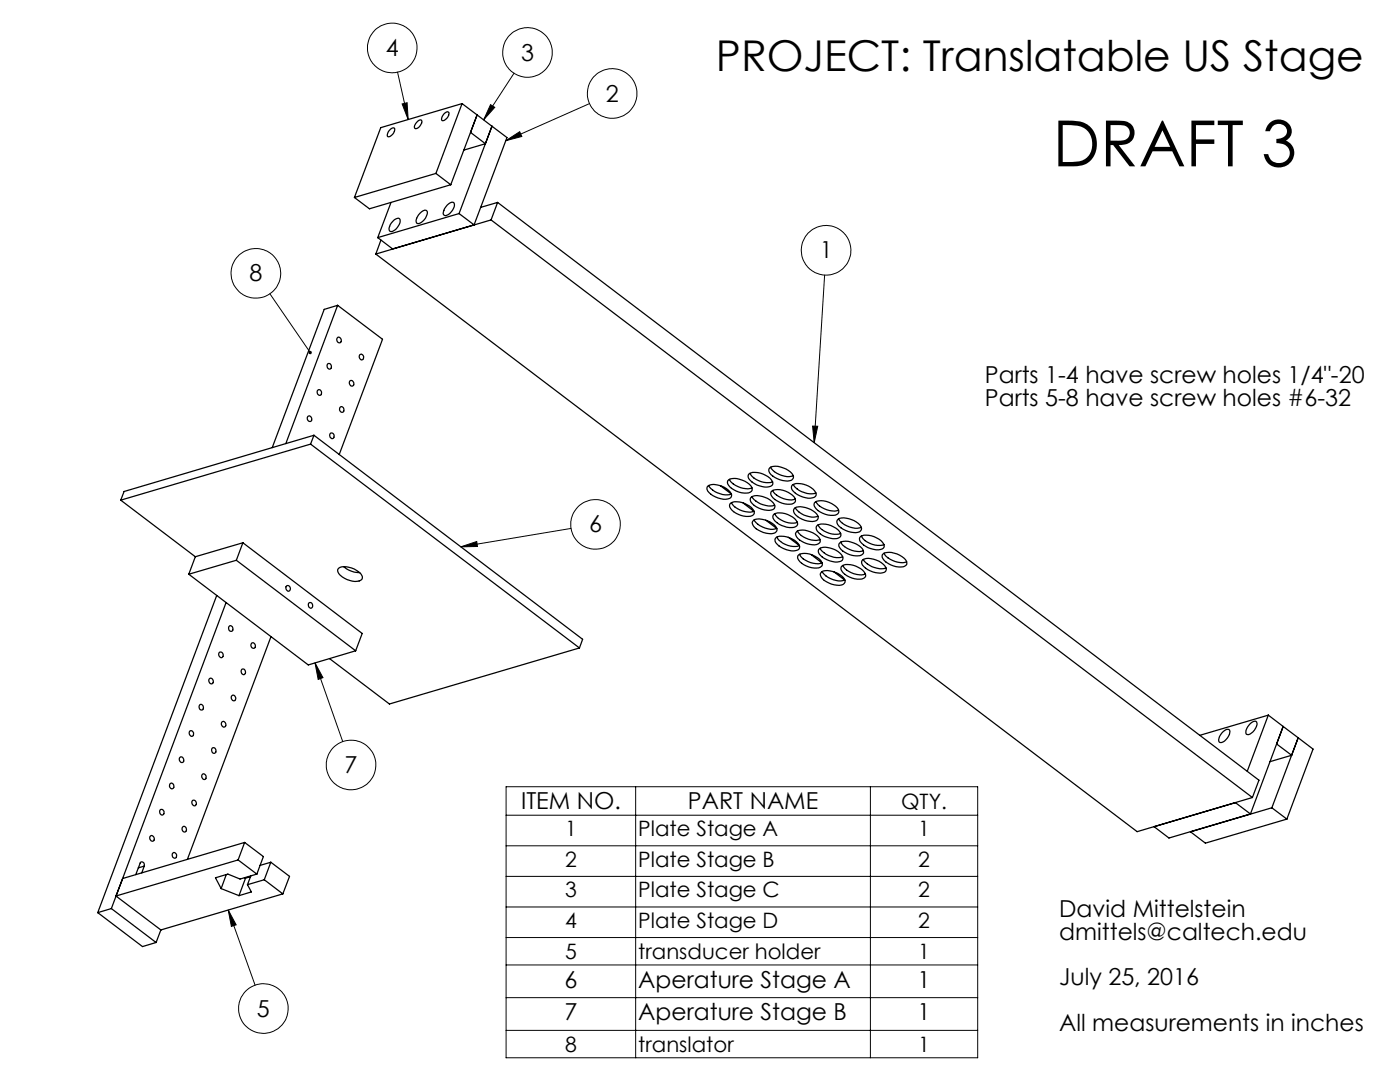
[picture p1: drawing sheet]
<svg xmlns="http://www.w3.org/2000/svg" width="279mm" height="216mm" viewBox="0 0 279 216" stroke-linecap="round" stroke-linejoin="round" font-family="sans-serif">
<g fill="none" stroke="#000" stroke-width=".2">
<path d="M79.3 14.4l2.2 9.4M102.6 14.6l-6.1 9.3M80.3 20.7l.9-.2 .3 3.3zM97.9 20.9l.8 .5-2.2 2.5zM100.9 28.1l2.8-1.8 .4 .9zM117.7 20.7l-16.8 7.4M53.9 58.6l8 11.7M164.6 54.9l-2.1 33.4M162.2 85l1 .1-.7 3.2zM92 109.1l3.1-1 .2 .9zM113.9 105.4l-21.9 3.7M62.9 132.3l1.6 2.9-1 .4z"/>
<path d="M62.9 132.3l5.5 15.7M101 157h94.1v54.1h-94.1zM126.9 157v54.1M173.7 157v54.1M101 168.8h94.1M101 174.9h94.1M101 162.7h94.1M45.5 181.6l5.4 15M45.5 181.6l1.6 2.9-.9 .4zM101 181h94.1M101 187.1h94.1M101 192.5h94.1"/>
<path d="M101 199.1h94.1M101 205.6h94.1"/>
<circle cx="78.3" cy="9.6" r="5"/>
<circle cx="105.3" cy="10.5" r="4.9"/>
<circle cx="122.2" cy="18.6" r="4.9"/>
<circle cx="51.1" cy="54.6" r="5"/>
<circle cx="164.9" cy="50" r="5"/>
<circle cx="118.9" cy="104.6" r="5"/>
<circle cx="70.1" cy="152.6" r="4.9"/>
<circle cx="52.6" cy="201.2" r="4.9"/>
</g>
<path d="M61.7 70a.35 .35 0 0 0-.1 .5 .35 .35 0 0 0 .5 .1l-.2-.3 .2 .3a.35 .35 0 0 0 .1-.4 .35 .35 0 0 0-.5-.2zM92 109.1l3.1-1 .2 .9zM80.3 20.7l.9-.2 .3 3.3zM162.2 85l1 .1-.7 3.2zM100.9 28.1l2.8-1.8 .4 .9zM97.9 20.9l.8 .5-2.2 2.5zM45.5 181.6l1.6 2.9-.9 .4zM62.9 132.3l1.6 2.9-1 .4z" fill="#000"/>
<g fill="none" stroke="#000" stroke-width=".25">
<path d="M77.7 26a.72 .72 0 0 1 1.1-.3 1.52 1.52 0 0 1-1.4 1.6 1 1 0 0 1 .3-1.3zM83.1 24.4a.68 .68 0 0 1 1.1-.3 1.46 1.46 0 0 1-1.4 1.5 .84 .84 0 0 1 .3-1.2zM87 34.6l-16.3 4.8M87 34.6l3 2.3M88.8 22.5l.5-.2 .2 .1a1.36 1.36 0 0 1-1.3 1.7 1.31 1.31 0 0 1 .6-1.6zM90 36.9l-16.3 4.8-3-2.3M92.2 20.7l-16.2 4.8-5.3 13.9M92.2 20.7l-5.2 13.9M92.2 20.7l3 2.2M95.2 22.9l-5.2 14M95.2 22.9l-1.3 3.5 3 2.3M95.2 22.9l3 2.3"/>
<path d="M96.9 28.7l-4.3 1.3M98.2 25.2l3 2.2-6.6 17.5M98.2 25.2l-1.3 3.5M98.2 25.2l-6.6 17.4M75 50.7l151.9 115.2 23-6.8M76 47.9l-1 2.8M78 40.4l-2.6 7M78.4 44.1l.3-.2a.73 .73 0 0 1 1.1-.1 2.47 2.47 0 0 1-1.7 2.4h-.2a1.3 1.3 0 0 1 .2-1.7zM83.8 42.5a1.16 1.16 0 0 1 1.4-.4 1.84 1.84 0 0 1-.9 2.1 .94 .94 0 0 1-1.2 .3 1.98 1.98 0 0 1 .7-2zM89.3 40.9l.2-.2a.68 .68 0 0 1 1.2-.1 2.47 2.47 0 0 1-1.8 2.4 .49 .49 0 0 1-.4-.7l.2-.7zM91.6 42.6l-16.2 4.8M91.6 42.6l3 2.3"/>
<path d="M94.6 44.9l-16.2 4.8-3-2.3M98 43.9l-23 6.8M98 43.9l151.9 115.2M99.3 40.4l-3.4 1M99.3 40.4l-1.3 3.5M99.3 40.4l151.9 115.3-1.3 3.4M63.4 77.9a.54 .54 0 0 1 .8 .3 .54 .54 0 0 1-.5 .7l-.4-.4zM65.4 72.6a.55 .55 0 0 1 .7 .4 .55 .55 0 0 1-.4 .7l-.4-.5zM67.3 67.4a.54 .54 0 0 1 .8 .3 .54 .54 0 0 1-.4 .7l-.5-.4zM67.4 60.9l-10.4 27.6M67.4 60.9l-2.7 .8-10.4 27.6M67.4 60.9l8.9 6.8-8.6 23"/>
<path d="M69.9 76a.56 .56 0 0 1 .7 .3 .56 .56 0 0 1-.4 .7l-.5-.4zM71.8 70.8a.55 .55 0 0 1 .8 .3 .55 .55 0 0 1-.5 .7l-.4-.4zM24.1 99.8l14.9 11.3M61.5 83.1a.54 .54 0 0 1 .7 .3 .54 .54 0 0 1-.4 .7l-.5-.4zM62 88.6l-37.9 11.2M62 88.6l53.6 40.7M62.7 86.9l-37.9 11.2-.7 1.7M62.7 86.9l-.7 1.7M62.7 86.9l53.6 40.7-.7 1.7M65.9 86.5a.55 .55 0 0 1 .8 .3 .55 .55 0 0 1-.5 .7l-.4-.4zM67.9 81.2a.53 .53 0 0 1 .7 .4 .53 .53 0 0 1-.4 .7l-.2-.1a.64 .64 0 0 1-.1-1zM141.3 96.9a3.9 3.9 0 0 1 4.7 1.8 .72 .72 0 0 1-.7 .9 4.3 4.3 0 0 1-4.2-1.9v-.5z"/>
<path d="M141.5 96.9a4.1 4.1 0 0 0 4.4 1.7l-2.1-1.7M145.2 95.9a3.1 3.1 0 0 1 3.5 .1l.4 .3a1.26 1.26 0 0 1 .9 1.7 3.6 3.6 0 0 1-4-.6 1.5 1.5 0 0 1-.8-1.5zM145.6 95.6a4.1 4.1 0 0 0 4.5 1.7M149.5 94.5a3.9 3.9 0 0 1 4.7 1.8 .72 .72 0 0 1-.7 .8 4.2 4.2 0 0 1-4.2-1.8v-.3zM149.7 94.4a4.1 4.1 0 0 0 4.5 1.7M150 99.2a4 4 0 0 1 4.7 1.8 1.12 1.12 0 0 1-1.7 .8 4 4 0 0 1-3.2-1.9v-.5zM150.1 99.1a4.2 4.2 0 0 0 4.5 1.7M153.7 93.3a4.1 4.1 0 0 1 4.6 1.5 .89 .89 0 0 1-.2 .9 .89 .89 0 0 1-.9 .3 4.4 4.4 0 0 1-3.7-1.9v-.6zM153.8 93.2a4.3 4.3 0 0 0 4.5 1.7M154.1 97.9a4.1 4.1 0 0 1 4.6 1.5 .87 .87 0 0 1-.2 1 .87 .87 0 0 1-.9 .2 4.3 4.3 0 0 1-3.8-1.9l.1-.6zM154.2 97.9a4.1 4.1 0 0 0 4.5 1.7M158.2 96.7a3.9 3.9 0 0 1 4.7 1.8 .72 .72 0 0 1-.8 .8 4.3 4.3 0 0 1-4.1-1.8l-.1-.3z"/>
<path d="M158.3 96.7a4.2 4.2 0 0 0 4.5 1.7M37.7 114.6l23.8 18.1 9.5-2.8M39 111.1l-1.3 3.5M43.3 118.8l-23.8 63.3M47.2 111.8l-9.5 2.8M47.2 111.8l23.8 18.1M48.5 108.3l-9.5 2.8M48.5 108.3l-1.3 3.5M48.5 108.3l23.8 18.1-1.3 3.5M57.2 116.9a.55 .55 0 0 1 .7 .4 .55 .55 0 0 1-.4 .7l-.4-.5zM67.6 113.4a3.8 3.8 0 0 1 4 .7 .98 .98 0 0 1 .4 1.7 4.1 4.1 0 0 1-4.5-1.6l-.1-.6zM68.6 113.1a5 5 0 0 0 3.2 1.2"/>
<path d="M145.7 100.6a3.2 3.2 0 0 1 3.8 .3 1.36 1.36 0 0 1 .9 1.8 3.6 3.6 0 0 1-4-.6 1.5 1.5 0 0 1-.7-1.5zM146 100.3a4.1 4.1 0 0 0 4.5 1.7l-2.2-1.6M150.4 103.8a4.1 4.1 0 0 1 4.6 1.5 .89 .89 0 0 1-.2 .9 .89 .89 0 0 1-.9 .3 4.4 4.4 0 0 1-3.7-1.9l-.1-.3zM150.5 103.8a4.3 4.3 0 0 0 4.5 1.6l-2.2-1.6M154.5 102.6a3.9 3.9 0 0 1 4.7 1.8 .87 .87 0 0 1-1.2 .9 4.3 4.3 0 0 1-3.7-1.9l-.1-.4zM154.6 102.5a4.1 4.1 0 0 0 4.5 1.7M154.9 107.2a3.9 3.9 0 0 1 4.7 1.8 .72 .72 0 0 1-.7 .9 4.3 4.3 0 0 1-4.2-1.9v-.3zM155 107.2a4.1 4.1 0 0 0 4.5 1.7l-2.2-1.7M158.6 101.4a4.1 4.1 0 0 1 4.6 1.5 .88 .88 0 0 1-.1 .9 .88 .88 0 0 1-1 .3 4.4 4.4 0 0 1-3.7-2v-.5zM158.7 101.3a4.2 4.2 0 0 0 4.5 1.7M159 106a4.1 4.1 0 0 1 4.6 1.5 .89 .89 0 0 1-.1 1 .89 .89 0 0 1-.9 .2 4.3 4.3 0 0 1-3.8-1.9v-.3zM159.1 105.9a4.2 4.2 0 0 0 4.6 1.8"/>
<path d="M159.5 110.7a4 4 0 0 1 4.5 1.5 .84 .84 0 0 1-.1 .9 .84 .84 0 0 1-.9 .2 4.3 4.3 0 0 1-3.8-1.9v-.5zM159.6 110.6a4.1 4.1 0 0 0 4.4 1.7l-2.1-1.6M162.7 100.2a4.1 4.1 0 0 1 4.6 1.5 .87 .87 0 0 1-.1 .9 .87 .87 0 0 1-.9 .2 4.3 4.3 0 0 1-3.8-1.9v-.5zM162.8 100.1a4.1 4.1 0 0 0 4.6 1.7M163.1 104.8a3.9 3.9 0 0 1 4.7 1.8 .87 .87 0 0 1-1.1 .9 4.3 4.3 0 0 1-3.8-1.9v-.3zM163.3 104.7a4.1 4.1 0 0 0 4.5 1.7M163.5 109.5a3.9 3.9 0 0 1 4.7 1.8 .72 .72 0 0 1-.7 .8 4.3 4.3 0 0 1-4.2-1.9l.1-.5zM163.7 109.4a4.1 4.1 0 0 0 4.5 1.7M164 114.1a4.1 4.1 0 0 1 4.6 1.5 .89 .89 0 0 1-.2 .9 .89 .89 0 0 1-.9 .3 4.4 4.4 0 0 1-3.7-1.9l-.1-.3zM164.1 114.1a4.3 4.3 0 0 0 4.5 1.6l-2.2-1.6M167.3 103.6a4.1 4.1 0 0 1 4.5 1.5 .89 .89 0 0 1-.1 .9 .89 .89 0 0 1-.9 .3 4.4 4.4 0 0 1-3.8-1.9v-.3zM167.4 103.5a4.3 4.3 0 0 0 4.5 1.7"/>
<path d="M167.5 108.5a2.44 2.44 0 0 1 2.9-.2l.9 .5a1.26 1.26 0 0 1 .9 1.8 3.6 3.6 0 0 1-4-.6 1.48 1.48 0 0 1-.7-1.5zM167.8 108.2a4.1 4.1 0 0 0 4.5 1.7M167.9 113.1a3.2 3.2 0 0 1 3.8 .4 1.36 1.36 0 0 1 .9 1.7 3.6 3.6 0 0 1-4-.6 1.5 1.5 0 0 1-.7-1.5zM168.2 112.8a4.1 4.1 0 0 0 4.5 1.7M171.8 107a3.9 3.9 0 0 1 4.7 1.8 .72 .72 0 0 1-.8 .8 4.2 4.2 0 0 1-4.1-1.8l-.1-.3zM171.9 107a4.1 4.1 0 0 0 4.5 1.7M172.2 111.7a4 4 0 0 1 4.7 1.8 1.12 1.12 0 0 1-1.6 .8 4 4 0 0 1-3.3-1.9l-.1-.3zM172.3 111.6a4.2 4.2 0 0 0 4.5 1.7M176.1 110.7a3.1 3.1 0 0 1 3.4 .1l.5 .3a1.26 1.26 0 0 1 .8 1.7 3.6 3.6 0 0 1-4-.6 1.5 1.5 0 0 1-.7-1.5zM176.4 110.4a4.1 4.1 0 0 0 4.5 1.7M41.8 135.4a.54 .54 0 0 1 .7 .4 .54 .54 0 0 1-.4 .7l-.4-.5zM43.8 130.2a.56 .56 0 0 1 .7 .3 .56 .56 0 0 1-.4 .7l-.4-.4z"/>
<path d="M45.1 120.2l-22.9 61.1M45.8 125a.53 .53 0 0 1 .7 .3 .53 .53 0 0 1-.5 .7 .67 .67 0 0 1-.2-1zM46.3 138.8a.54 .54 0 0 1 .7 .4 .54 .54 0 0 1-.4 .6l-.4-.4zM48.3 133.6a.55 .55 0 0 1 .7 .3 .55 .55 0 0 1-.5 .7l-.3-.4zM50.2 128.3a.54 .54 0 0 1 .7 .4 .54 .54 0 0 1-.4 .7l-.4-.5zM54.1 127l-16.7 44.5M61.7 120.3a.55 .55 0 0 1 .7 .4 .55 .55 0 0 1-.5 .7l-.3-.5zM115.6 129.3l-37.9 11.2-11.9-9.1M34 156.4a.55 .55 0 0 1 .7 .3 .55 .55 0 0 1-.4 .7l-.5-.4zM35.9 151.1a.54 .54 0 0 1 .7 .4 .54 .54 0 0 1-.4 .7l-.4-.5zM37.9 145.9a.55 .55 0 0 1 .7 .3 .55 .55 0 0 1-.4 .7l-.4-.4zM38.4 159.7a.56 .56 0 0 1 .8 .4 .56 .56 0 0 1-.5 .7l-.4-.5z"/>
<path d="M39.9 140.7a.53 .53 0 0 1 .7 .3 .53 .53 0 0 1-.5 .7 .67 .67 0 0 1-.2-1zM40.4 154.5a.54 .54 0 0 1 .7 .4 .54 .54 0 0 1-.4 .6l-.4-.4zM42.4 149.3a.55 .55 0 0 1 .7 .3 .55 .55 0 0 1-.4 .7l-.4-.4zM44.3 144a.56 .56 0 0 1 .8 .4 .56 .56 0 0 1-.5 .7l-.4-.5zM243.8 146.3l.4-.4a.88 .88 0 0 1 1.2-.2 2.32 2.32 0 0 1-1.9 2.5l-.2-.1a1.73 1.73 0 0 1 .5-1.8zM249.6 144.4a.94 .94 0 0 1 1.2-.3 2.32 2.32 0 0 1-1.8 2.5 .7 .7 0 0 1-.2-1.2zM253.1 142.7l-4.2 11.2M253.1 142.7l3 2.3M253.1 142.7l-13.6 4M256.1 145l-6.5 17.4-3-2.2-16.3 4.8 3 2.2 20.5-6M256.1 145l-1.3 3.4 3 2.3M256.1 145l3 2.2"/>
<path d="M257.8 150.7l-4.3 1.3M259.1 147.2l2.9 2.3-5.2 13.9M259.1 147.2l-5.3 14M259.1 147.2l-1.3 3.5M23.1 178.8l9 6.8M28.8 172.8a.5 .5 0 0 0-.1-.7 .5 .5 0 0 0-.7 .1l-.9 2.3M28.8 172.8l-.5 1.4M28.8 172.8l-1.2 .4M30 166.8a.54 .54 0 0 1 .8 .4 .54 .54 0 0 1-.5 .7l-.4-.5zM32 161.6a.55 .55 0 0 1 .7 .3 .55 .55 0 0 1-.4 .7l-.4-.4zM34.5 170.2a.54 .54 0 0 1 .7 .4 .54 .54 0 0 1-.4 .6 .67 .67 0 0 1-.3-1zM36.5 165a.53 .53 0 0 1 .7 .3 .53 .53 0 0 1-.4 .7l-.5-.4z"/>
<path d="M44.1 177.3l3.6 1.4M45.2 174.5l-1.1 2.8M47.5 171.6l-24.4 7.2M47.5 171.6l3.8 2.8M48.8 175.1l.2 .1M48.8 168.1l-24.3 7.2-1.4 3.5M48.8 168.1l-1.3 3.5M48.8 168.1l3.8 2.8-1.3 3.5M49 175.2l-1.3 3.5M49.4 176.5l.8 1.5-2.5 .7M50 174.9l-1 .3M50.1 174.8l-.7 1.7"/>
<path d="M51.3 174.4l-3.4 1-2.4-1-2.5 .8 1.1 2.1M52.7 175.5l-3.3 1M52.7 175.5l3.7 2.9M54 172l3.8 2.9-1.4 3.5M54 172l-1.3 3.5M54 172l-2.1 .7M56.4 178.4l-24.3 7.2M253.8 161.2l3 2.2M256.8 163.4l-16.2 4.8-3-2.3M19.5 182.1l8.9 6.8 2.8-.8M22.2 181.3l-2.7 .8M22.2 181.3l9 6.8"/>
<path d="M32.1 185.6l-.9 2.5"/>
</g>
<text font-size="12.7" x="210.1" y="33.2">DRAFT 3</text>
<text font-size="8.5" x="142.9" y="14.2">PROJECT: Translatable US Stage</text>
<g font-size="4.7">
<text x="77" y="11.2">4</text>
<text x="104" y="12.1">3</text>
<text x="120.9" y="20.3">2</text>
<text x="163.6" y="51.6">1</text>
<text x="49.8" y="56.2">8</text>
<text x="196.5" y="76.5">Parts 1-4 have screw holes 1/4&quot;-20</text>
<text x="196.5" y="81">Parts 5-8 have screw holes #6-32</text>
<text x="117.6" y="106.2">6</text>
<text x="68.8" y="154.2">7</text>
<text x="104" y="161.5">ITEM NO.</text>
<text x="137.3" y="161.5">PART NAME</text>
<text x="211.4" y="183">David Mittelstein</text>
<text x="211.4" y="187.5">dmittels@caltech.edu</text>
<text x="112.7" y="197">6</text>
<text x="127.4" y="197">Aperature Stage A</text>
<text x="183.1" y="197">1</text>
<text x="211.4" y="196.6">July 25, 2016</text>
<text x="51.3" y="202.9">5</text>
<text x="112.7" y="203.6">7</text>
<text x="127.4" y="203.6">Aperature Stage B</text>
<text x="183.1" y="203.6">1</text>
<text x="211.4" y="205.6">All measurements in inches</text>
</g>
<g font-size="4.2">
<text x="179.8" y="161.3">QTY.</text>
<text x="112.8" y="166.8">1</text>
<text x="127.4" y="166.8">Plate Stage A</text>
<text x="183.3" y="166.8">1</text>
<text x="112.8" y="172.9">2</text>
<text x="127.4" y="172.9">Plate Stage B</text>
<text x="183.3" y="172.9">2</text>
<text x="112.8" y="179">3</text>
<text x="127.4" y="179">Plate Stage C</text>
<text x="183.3" y="179">2</text>
<text x="112.8" y="185.1">4</text>
<text x="127.4" y="185.1">Plate Stage D</text>
<text x="183.3" y="185.1">2</text>
<text x="112.8" y="191.3">5</text>
<text x="127.4" y="191.3">transducer holder</text>
<text x="183.3" y="191.3">1</text>
<text x="112.8" y="209.8">8</text>
<text x="127.4" y="209.8">translator</text>
<text x="183.3" y="209.8">1</text>
</g>
</svg>
